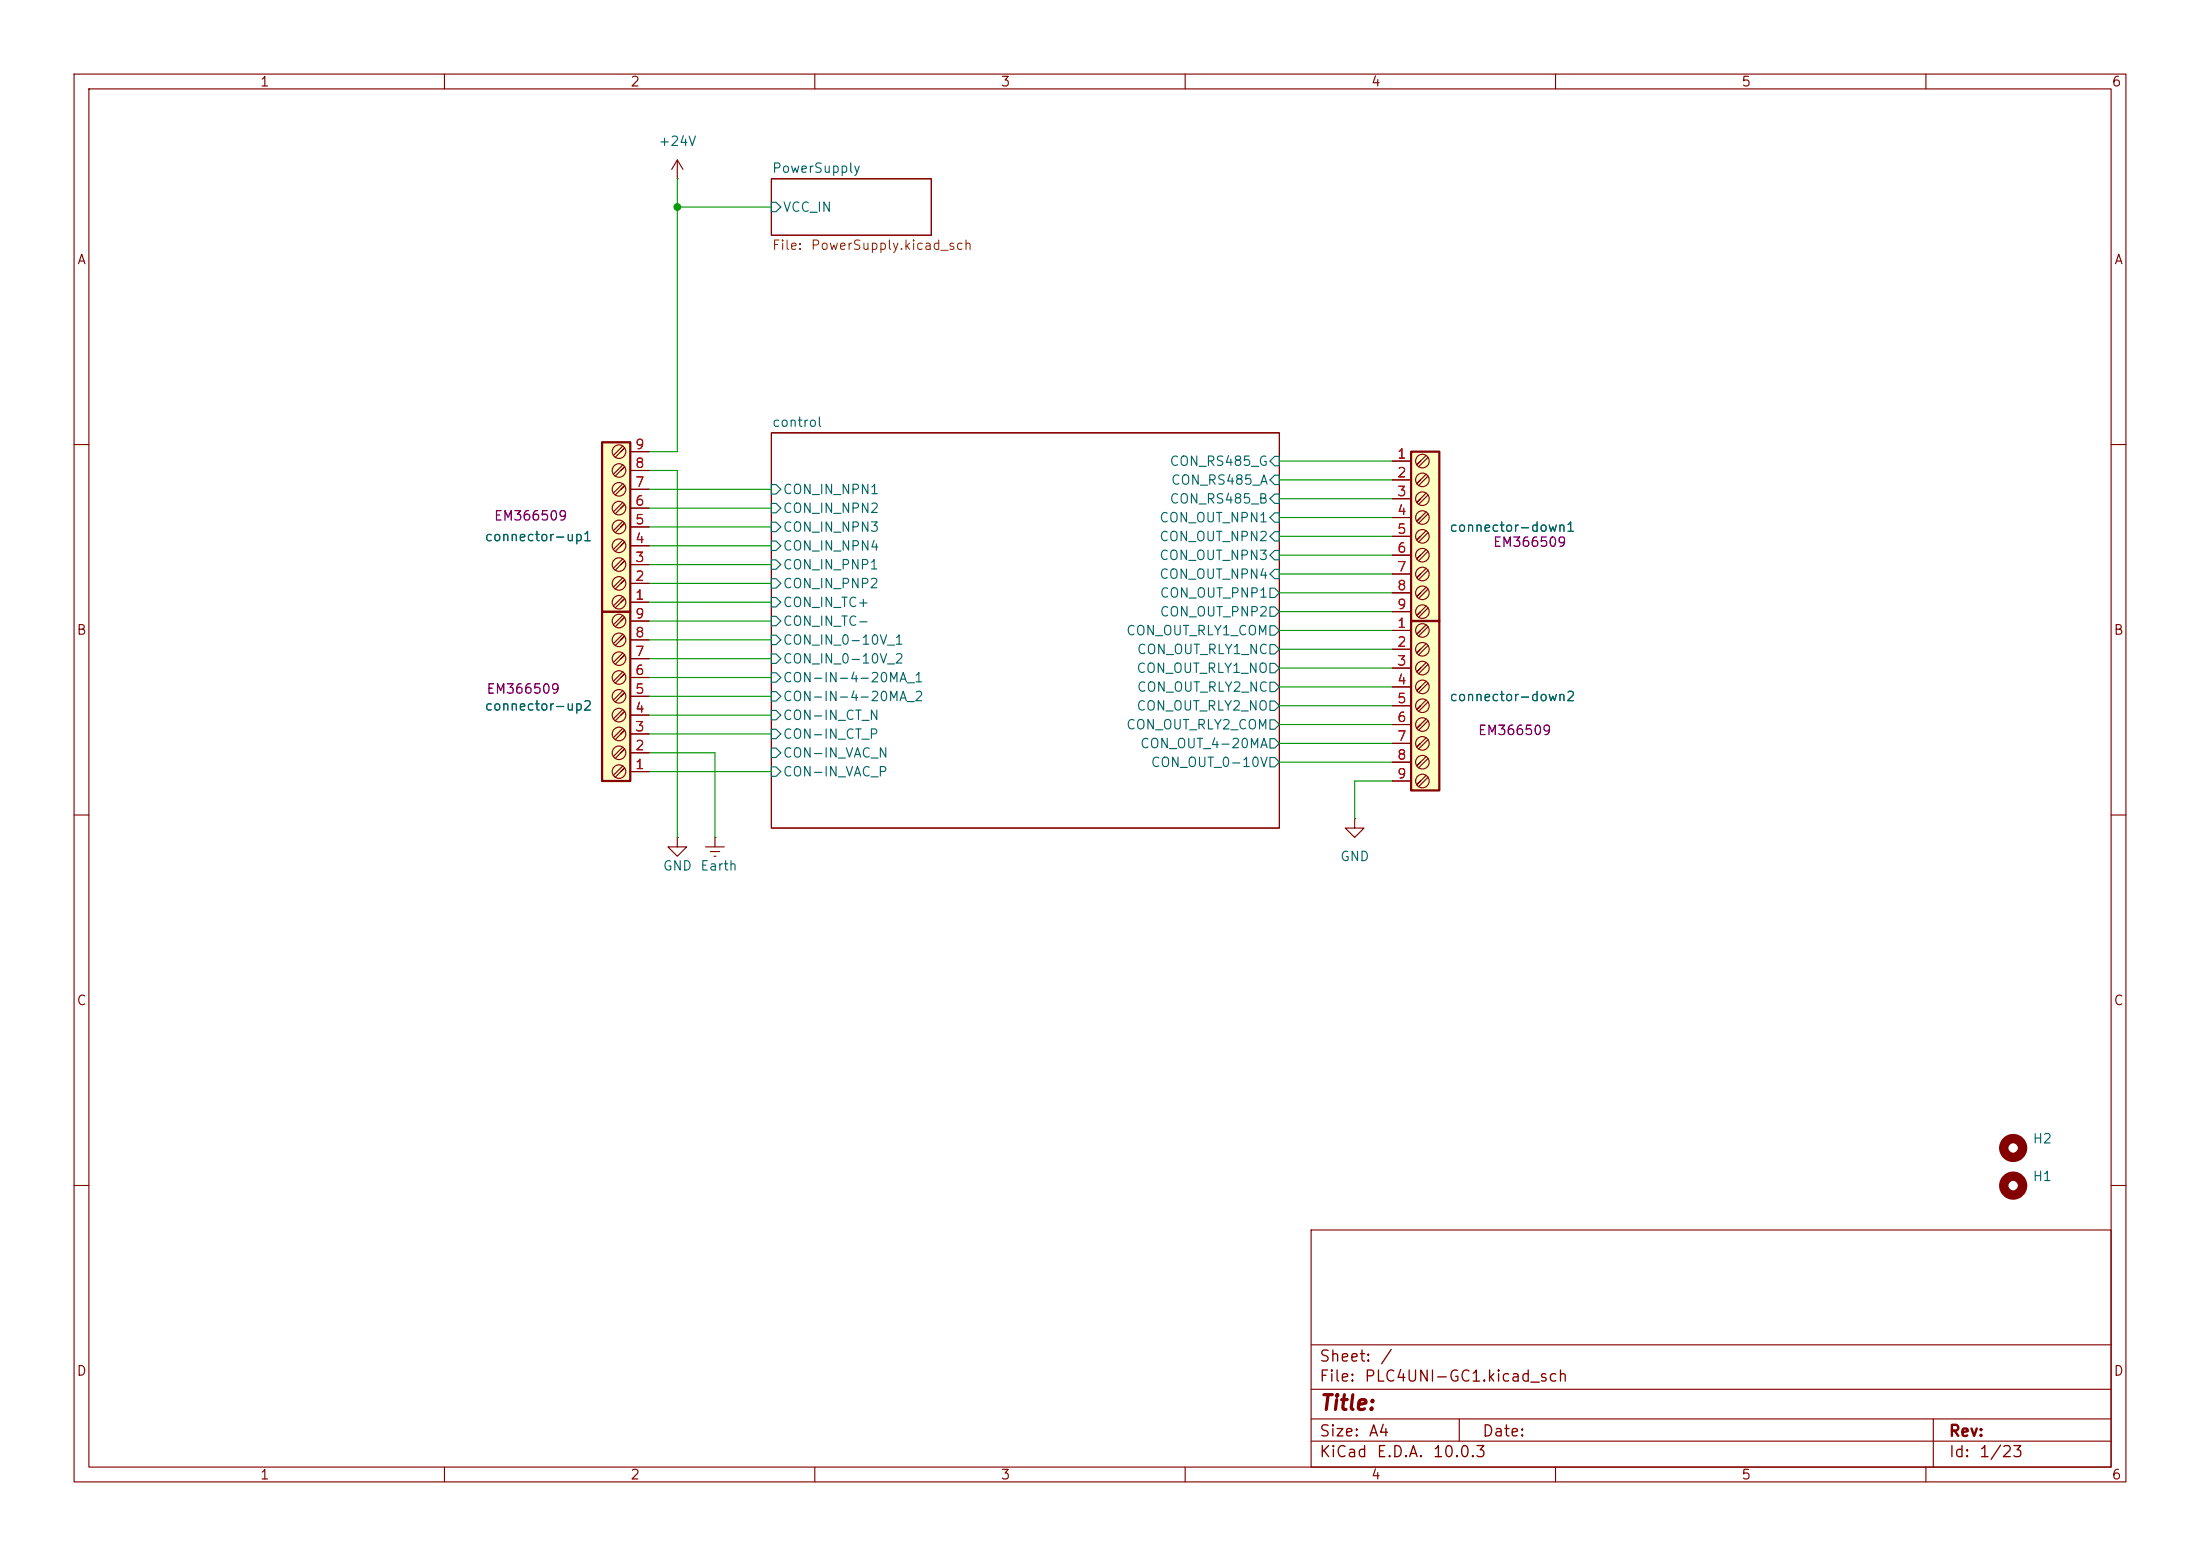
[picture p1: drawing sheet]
<svg xmlns="http://www.w3.org/2000/svg" width="297mm" height="210mm" viewBox="0 0 297 210" stroke-linecap="round" stroke-linejoin="round" font-family="sans-serif">
<g fill="none" stroke="#840000" stroke-width=".15">
<path d="M10 10h277v190h-277zM12 12h273v186h-273zM60 10v2M110 10v2M160 10v2M210 10v2M260 10v2M91.4 24.1h.1M91.4 21.6l-.7 1.3M91.4 21.6l.8 1.3M91.4 21.6v2.5M104.1 24.1h21.6v7.7h-21.6z"/>
<path d="M104.1 58.4h68.6v53.4h-68.6zM10 60h2M285 60h2M10 110h2M182.9 110.5v1.3h1.2l-1.2 1.2-1.3-1.2h1.3M182.9 110.5h.1M285 110h2M10 160h2M177 166h108v32h-108zM285 160h2M60 198v2M110 198v2"/>
<path d="M160 198v2M177 194.5h108M177 191.5h108M177 187.5h108M177 181.5h108M197 191.5v3M210 198v2M260 198v2M261 191.5v6.5"/>
</g>
<g fill="none" stroke="#006464" stroke-width=".15">
<path d="M104.1 27.3h.7l.6 .6-.6 .7h-.7zM104.1 65.4h.7l.6 .6-.6 .7h-.7zM104.1 67.9h.7l.6 .7-.6 .6h-.7zM104.1 70.5h.7l.6 .6-.6 .7h-.7zM104.1 73h.7l.6 .7-.6 .6h-.7zM104.1 75.6h.7l.6 .6-.6 .6h-.7zM104.1 78.1h.7l.6 .6-.6 .7h-.7zM171.4 79.4h.7l.6 .6-.6 .6h-.7zM172.1 64.1h.6v1.3h-.6l-.7-.6zM172.1 66.7h.6v1.2h-.6l-.7-.6zM172.1 61.6h.6v1.3h-.6l-.7-.7zM172.1 69.2h.6v1.3h-.6l-.7-.6z"/>
<path d="M172.1 71.8h.6v1.2h-.6l-.7-.6zM172.1 74.3h.6v1.3h-.6l-.7-.7zM172.1 76.8h.6v1.3h-.6l-.7-.6zM104.1 95.9h.7l.6 .6-.6 .7h-.7zM104.1 98.4h.7l.6 .7-.6 .6h-.7zM104.1 80.6h.7l.6 .7-.6 .6h-.7zM104.1 83.2h.7l.6 .6-.6 .7h-.7zM104.1 90.8h.7l.6 .6-.6 .7h-.7zM104.1 93.3h.7l.6 .7-.6 .6h-.7zM104.1 85.7h.7l.6 .7-.6 .6h-.7zM104.1 88.3h.7l.6 .6-.6 .6h-.7zM171.4 81.9h.7l.6 .7-.6 .6h-.7z"/>
<path d="M171.4 84.5h.7l.6 .6-.6 .6h-.7zM171.4 87h.7l.6 .6-.6 .7h-.7zM171.4 89.5h.7l.6 .7-.6 .6h-.7zM171.4 97.2h.7l.6 .6-.6 .6h-.7zM171.4 94.6h.7l.6 .7-.6 .6h-.7zM171.4 99.7h.7l.6 .6-.6 .7h-.7zM171.4 92.1h.7l.6 .6-.6 .6h-.7zM104.1 101h.7l.6 .6-.6 .6h-.7zM104.1 103.5h.7l.6 .6-.6 .7h-.7zM171.4 102.2h.7l.6 .7-.6 .6h-.7z"/>
</g>
<g fill="none" stroke="#840000" stroke-width="1.3">
<circle cx="271.8" cy="154.9" r="1.27"/>
<circle cx="271.8" cy="160" r="1.27"/>
</g>
<path d="M190.5 61h3.8v22.8h-3.8z" fill="#ffffc2"/>
<path d="M190.5 61h3.8v22.8h-3.8z" fill="none" stroke="#840000" stroke-width=".3"/>
<g fill="none" stroke="#840000" stroke-width=".15">
<path d="M188 62.2h2.5M188 64.8h2.5M188 67.3h2.5M188 69.9h2.5M188 72.4h2.5M188 74.9h2.5M188 77.5h2.5M192.5 61.5l-1.2 1.2 .5-.5M192.5 64l-1.2 1.3 .5-.5M192.5 66.5l-1.2 1.3 .5-.5M192.5 69.1l-1.2 1.3 .5-.5M192.5 71.6l-1.2 1.3 .5-.5"/>
<path d="M192.5 74.2l-1.2 1.2 .5-.5M192.5 76.7l-1.2 1.3 .5-.5M192.5 79.2l-1.2 1.3 .5-.5M192.8 61.7l-1.3 1.3M192.8 64.3l-1.3 1.2M192.8 66.8l-1.3 1.3M192.8 69.3l-1.3 1.3M192.8 71.9l-1.3 1.3M192.8 74.4l-1.3 1.3M192.8 77l-1.3 1.2M192.8 79.5l-1.3 1.3M188 80h2.5"/>
<path d="M188 82.6h2.5M192.5 81.8l-1.2 1.3 .5-.5M192.8 82l-1.3 1.3"/>
<circle cx="192" cy="77.5" r=".92"/>
<circle cx="192" cy="69.8" r=".92"/>
<circle cx="192" cy="74.9" r=".92"/>
<circle cx="192" cy="64.8" r=".92"/>
<circle cx="192" cy="62.2" r=".92"/>
<circle cx="192" cy="67.3" r=".92"/>
<circle cx="192" cy="72.4" r=".92"/>
<circle cx="192" cy="80" r=".92"/>
<circle cx="192" cy="82.5" r=".92"/>
</g>
<path d="M190.5 83.8h3.8v22.9h-3.8z" fill="#ffffc2"/>
<path d="M190.5 83.8h3.8v22.9h-3.8z" fill="none" stroke="#840000" stroke-width=".3"/>
<g fill="none" stroke="#840000" stroke-width=".15">
<path d="M188 85.1h2.5M188 87.6h2.5M188 90.2h2.5M188 92.7h2.5M188 95.3h2.5M188 97.8h2.5M192.5 84.3l-1.2 1.3 .5-.5M192.5 86.9l-1.2 1.2 .5-.5M192.5 89.4l-1.2 1.3 .5-.5M192.5 91.9l-1.2 1.3 .5-.5M192.5 94.5l-1.2 1.3 .5-.5M192.5 97l-1.2 1.3 .5-.5"/>
<path d="M192.5 99.6l-1.2 1.2 .5-.5M192.8 84.6l-1.3 1.3M192.8 87.1l-1.3 1.3M192.8 89.7l-1.3 1.2M192.8 92.2l-1.3 1.3M192.8 94.7l-1.3 1.3M192.8 97.3l-1.3 1.3M192.8 99.8l-1.3 1.3M188 100.3h2.5M188 102.9h2.5M188 105.4h2.5M192.5 102.1l-1.2 1.3 .5-.5"/>
<path d="M192.5 104.6l-1.2 1.3 .5-.5M192.8 102.4l-1.3 1.2M192.8 104.9l-1.3 1.3"/>
<circle cx="192" cy="87.6" r=".92"/>
<circle cx="192" cy="90.2" r=".92"/>
<circle cx="192" cy="97.8" r=".92"/>
<circle cx="192" cy="85.1" r=".92"/>
<circle cx="192" cy="92.7" r=".92"/>
<circle cx="192" cy="95.2" r=".92"/>
<circle cx="192" cy="100.3" r=".92"/>
<circle cx="192" cy="102.9" r=".92"/>
<circle cx="192" cy="105.4" r=".92"/>
</g>
<path d="M81.3 82.6h3.8v22.8h-3.8z" fill="#ffffc2"/>
<path d="M81.3 82.6h3.8v22.8h-3.8z" fill="none" stroke="#840000" stroke-width=".3"/>
<g fill="none" stroke="#840000" stroke-width=".15">
<path d="M83.8 99.1l.5-.5-1.2 1.2M83.8 96.5l.5-.5-1.2 1.3M83.8 94l.5-.5-1.2 1.2M83.8 91.4l.5-.5-1.2 1.3M83.8 88.9l.5-.5-1.2 1.3M83.8 86.4l.5-.5-1.2 1.2M83.8 83.8l.5-.5-1.2 1.3M84.1 98.3l-1.3 1.3M84.1 95.8l-1.3 1.2M84.1 93.2l-1.3 1.3M84.1 90.7l-1.3 1.2M84.1 88.1l-1.3 1.3"/>
<path d="M84.1 85.6l-1.3 1.3M84.1 83.1l-1.3 1.2M85.1 99.1h2.5M85.1 96.5h2.5M85.1 94h2.5M85.1 91.4h2.5M85.1 88.9h2.5M85.1 86.4h2.5M85.1 83.8h2.5M83.8 104.1l.5-.5-1.2 1.3M83.8 101.6l.5-.5-1.2 1.3M84.1 103.4l-1.3 1.2"/>
<path d="M84.1 100.8l-1.3 1.3M85.1 104.1h2.5M85.1 101.6h2.5"/>
<circle cx="83.6" cy="96.5" r=".92"/>
<circle cx="83.6" cy="86.4" r=".92"/>
<circle cx="83.6" cy="94" r=".92"/>
<circle cx="83.6" cy="83.8" r=".92"/>
<circle cx="83.6" cy="91.4" r=".92"/>
<circle cx="83.6" cy="88.9" r=".92"/>
<circle cx="83.6" cy="99.1" r=".92"/>
<circle cx="83.6" cy="104.1" r=".92"/>
<circle cx="83.6" cy="101.6" r=".92"/>
</g>
<path d="M81.3 59.7h3.8v22.9h-3.8z" fill="#ffffc2"/>
<path d="M81.3 59.7h3.8v22.9h-3.8z" fill="none" stroke="#840000" stroke-width=".3"/>
<g fill="none" stroke="#840000" stroke-width=".15">
<path d="M83.8 78.7l.5-.5-1.2 1.3M83.8 76.2l.5-.5-1.2 1.3M83.8 73.7l.5-.5-1.2 1.2M83.8 71.1l.5-.5-1.2 1.3M83.8 68.6l.5-.5-1.2 1.2M83.8 66l.5-.5-1.2 1.3M83.8 63.5l.5-.5-1.2 1.3M83.8 61l.5-.5-1.2 1.2M84.1 78l-1.3 1.2M84.1 75.4l-1.3 1.3M84.1 72.9l-1.3 1.3M84.1 70.4l-1.3 1.2"/>
<path d="M84.1 67.8l-1.3 1.3M84.1 65.3l-1.3 1.2M84.1 62.7l-1.3 1.3M84.1 60.2l-1.3 1.3M85.1 78.7h2.5M85.1 76.2h2.5M85.1 73.7h2.5M85.1 71.1h2.5M85.1 68.6h2.5M85.1 66h2.5M85.1 63.5h2.5M85.1 61h2.5"/>
<path d="M188 62.2h2.5M188 64.8h2.5M188 67.3h2.5M188 69.9h2.5M188 72.4h2.5M188 74.9h2.5M188 77.5h2.5M83.8 81.3l.5-.5-1.2 1.2M84.1 80.5l-1.3 1.3M85.1 81.3h2.5M85.1 99.1h2.5M85.1 96.5h2.5"/>
<path d="M85.1 94h2.5M85.1 91.4h2.5M85.1 88.9h2.5M85.1 86.4h2.5M85.1 83.8h2.5M188 85.1h2.5M188 87.6h2.5M188 90.2h2.5M188 92.7h2.5M188 95.3h2.5M188 97.8h2.5M188 80h2.5"/>
<path d="M188 82.6h2.5M85.1 104.1h2.5M85.1 101.6h2.5M91.4 113v1.3h1.3l-1.3 1.3-1.2-1.3h1.2M91.4 113h.1M95.2 114.3h2.6M95.9 114.9h1.3M96.4 115.6h.2M96.5 113h.1M96.5 113v1.3M188 100.3h2.5M188 102.9h2.5"/>
<path d="M188 105.4h2.5"/>
<circle cx="83.6" cy="66" r=".92"/>
<circle cx="83.6" cy="61" r=".92"/>
<circle cx="83.6" cy="76.2" r=".92"/>
<circle cx="83.6" cy="73.7" r=".92"/>
<circle cx="83.6" cy="71.1" r=".92"/>
<circle cx="83.6" cy="63.5" r=".92"/>
<circle cx="83.6" cy="68.6" r=".92"/>
<circle cx="83.6" cy="78.7" r=".92"/>
<circle cx="83.6" cy="81.3" r=".92"/>
</g>
<g fill="none" stroke="#009600" stroke-width=".15">
<path d="M91.4 24.1v36.9h-3.8M91.4 27.9h12.7M87.6 76.2h16.5M87.6 78.7h16.5M87.6 71.1h16.5M87.6 63.5h3.8v49.5M87.6 73.7h16.5M87.6 68.6h16.5M87.6 66h16.5M172.7 67.3h15.3M172.7 77.5h15.3M172.7 62.2h15.3"/>
<path d="M172.7 64.8h15.3M172.7 72.4h15.3M172.7 69.9h15.3M172.7 74.9h15.3M87.6 81.3h16.5M87.6 99.1h16.5M87.6 86.4h16.5M87.6 96.5h16.5M87.6 94h16.5M87.6 88.9h16.5M87.6 91.4h16.5M87.6 83.8h16.5"/>
<path d="M172.7 97.8h15.3M172.7 85.1h15.3M172.7 82.6h15.3M172.7 80h15.3M172.7 87.6h15.3M172.7 90.2h15.3M172.7 92.7h15.3M172.7 95.3h15.3M87.6 101.6h8.9v11.4M87.6 104.1h16.5M172.7 100.3h15.3M172.7 102.9h15.3"/>
<path d="M188 105.4h-5.1v5.1"/>
</g>
<circle cx="91.4" cy="27.9" r=".46" fill="#009600" stroke="#009600" stroke-width=".14"/>
<text font-size="2" fill="#840000" x="178" y="190.8">Title:</text>
<g font-size="1.5" fill="#840000">
<text x="178" y="184.2">Sheet:</text>
<text x="186.2" y="184.2">/</text>
<text x="178" y="186.9">File:</text>
<text x="184.1" y="186.9">PLC4UNI-GC1.kicad_sch</text>
<text x="178" y="197.1">KiCad</text>
<text x="178" y="194.3">Size:</text>
<text x="184.7" y="194.3">A4</text>
<text x="185.7" y="197.1">E.D.A.</text>
<text x="193.3" y="197.1">10.0.3</text>
<text x="200" y="194.3">Date:</text>
<text x="263" y="194.3">Rev:</text>
<text x="263" y="197.1">Id:</text>
<text x="267.1" y="197.1">1/23</text>
</g>
<g font-size="1.3" fill="#840000">
<text x="35" y="12">1</text>
<text x="85" y="12">2</text>
<text x="135" y="12">3</text>
<text x="185" y="12">4</text>
<text x="235" y="12">5</text>
<text x="285" y="12">6</text>
<text x="10.3" y="36">A</text>
<text x="285.3" y="36">A</text>
<text x="10.3" y="86">B</text>
<text x="285.3" y="86">B</text>
<text x="10.3" y="136">C</text>
<text x="285.3" y="136">C</text>
<text x="10.3" y="186">D</text>
<text x="285.3" y="186">D</text>
<text x="35" y="200">1</text>
<text x="85" y="200">2</text>
<text x="135" y="200">3</text>
<text x="185" y="200">4</text>
<text x="235" y="200">5</text>
<text x="285" y="200">6</text>
</g>
<g font-size="1.3" fill="#006464">
<text x="88.8" y="20">+24V</text>
<text x="104.1" y="23.6">PowerSupply</text>
<text x="105.6" y="28.9">VCC_IN</text>
<text x="104.1" y="57.9">control</text>
<text x="157.8" y="63.2">CON_RS485_G</text>
<text x="158" y="65.7">CON_RS485_A</text>
<text x="105.6" y="67">CON_IN_NPN1</text>
<text x="105.6" y="69.6">CON_IN_NPN2</text>
<text x="156.4" y="70.8">CON_OUT_NPN1</text>
<text x="157.8" y="68.3">CON_RS485_B</text>
<text x="65.3" y="73.4">connector-up1</text>
<text x="105.6" y="72.1">CON_IN_NPN3</text>
<text x="105.6" y="74.6">CON_IN_NPN4</text>
<text x="105.6" y="77.2">CON_IN_PNP1</text>
<text x="156.4" y="73.4">CON_OUT_NPN2</text>
<text x="156.4" y="75.9">CON_OUT_NPN3</text>
<text x="195.6" y="72.1">connector-down1</text>
<text x="105.6" y="79.7">CON_IN_PNP2</text>
<text x="105.6" y="82.3">CON_IN_TC+</text>
<text x="156.4" y="78.4">CON_OUT_NPN4</text>
<text x="156.5" y="81">CON_OUT_PNP1</text>
<text x="156.5" y="83.5">CON_OUT_PNP2</text>
<text x="105.6" y="84.8">CON_IN_TC-</text>
<text x="105.6" y="87.3">CON_IN_0-10V_1</text>
<text x="105.6" y="89.9">CON_IN_0-10V_2</text>
<text x="151.9" y="86.1">CON_OUT_RLY1_COM</text>
<text x="153.4" y="88.6">CON_OUT_RLY1_NC</text>
<text x="105.6" y="92.4">CON-IN-4-20MA_1</text>
<text x="105.6" y="95">CON-IN-4-20MA_2</text>
<text x="153.3" y="91.1">CON_OUT_RLY1_NO</text>
<text x="153.4" y="93.7">CON_OUT_RLY2_NC</text>
<text x="195.6" y="95">connector-down2</text>
<text x="65.3" y="96.2">connector-up2</text>
<text x="105.6" y="97.5">CON-IN_CT_N</text>
<text x="105.6" y="100">CON-IN_CT_P</text>
<text x="151.9" y="98.8">CON_OUT_RLY2_COM</text>
<text x="153.3" y="96.2">CON_OUT_RLY2_NO</text>
<text x="153.8" y="101.3">CON_OUT_4-20MA</text>
<text x="105.6" y="102.6">CON-IN_VAC_N</text>
<text x="105.6" y="105.1">CON-IN_VAC_P</text>
<text x="155.3" y="103.8">CON_OUT_0-10V</text>
<text x="89.4" y="117.8">GND</text>
<text x="94.4" y="117.8">Earth</text>
<text x="180.8" y="116.5">GND</text>
<text x="274.3" y="154.6">H2</text>
<text x="274.3" y="159.7">H1</text>
</g>
<g font-size="1.3" fill="#725600">
<text x="104.1" y="34">File:</text>
<text x="109.4" y="34">PowerSupply.kicad_sch</text>
</g>
<g font-size="1.3" fill="#a90000">
<text x="85.7" y="63.5">8</text>
<text x="85.7" y="60.9">9</text>
<text x="188.5" y="62.2">1</text>
<text x="188.5" y="64.7">2</text>
<text x="85.7" y="71.1">5</text>
<text x="85.7" y="68.6">6</text>
<text x="85.7" y="66">7</text>
<text x="188.5" y="67.3">3</text>
<text x="188.5" y="69.8">4</text>
<text x="85.7" y="76.2">3</text>
<text x="85.7" y="73.6">4</text>
<text x="188.5" y="72.4">5</text>
<text x="188.5" y="74.9">6</text>
<text x="188.5" y="77.4">7</text>
<text x="85.7" y="83.8">9</text>
<text x="85.7" y="81.3">1</text>
<text x="85.7" y="78.7">2</text>
<text x="188.5" y="80">8</text>
<text x="188.5" y="82.5">9</text>
<text x="85.7" y="88.9">7</text>
<text x="85.7" y="86.3">8</text>
<text x="188.5" y="85.1">1</text>
<text x="188.5" y="87.6">2</text>
<text x="85.7" y="94">5</text>
<text x="85.7" y="91.4">6</text>
<text x="188.5" y="90.1">3</text>
<text x="188.5" y="92.7">4</text>
<text x="188.5" y="95.2">5</text>
<text x="85.7" y="101.6">2</text>
<text x="85.7" y="99">3</text>
<text x="85.7" y="96.5">4</text>
<text x="188.5" y="97.8">6</text>
<text x="188.5" y="100.3">7</text>
<text x="85.7" y="104.1">1</text>
<text x="188.5" y="102.8">8</text>
<text x="188.5" y="105.4">9</text>
</g>
<g font-size="1.3" fill="#840084">
<text x="66.6" y="70.6">EM366509</text>
<text x="201.5" y="74.1">EM366509</text>
<text x="65.6" y="93.9">EM366509</text>
<text x="199.4" y="99.5">EM366509</text>
</g>
</svg>
